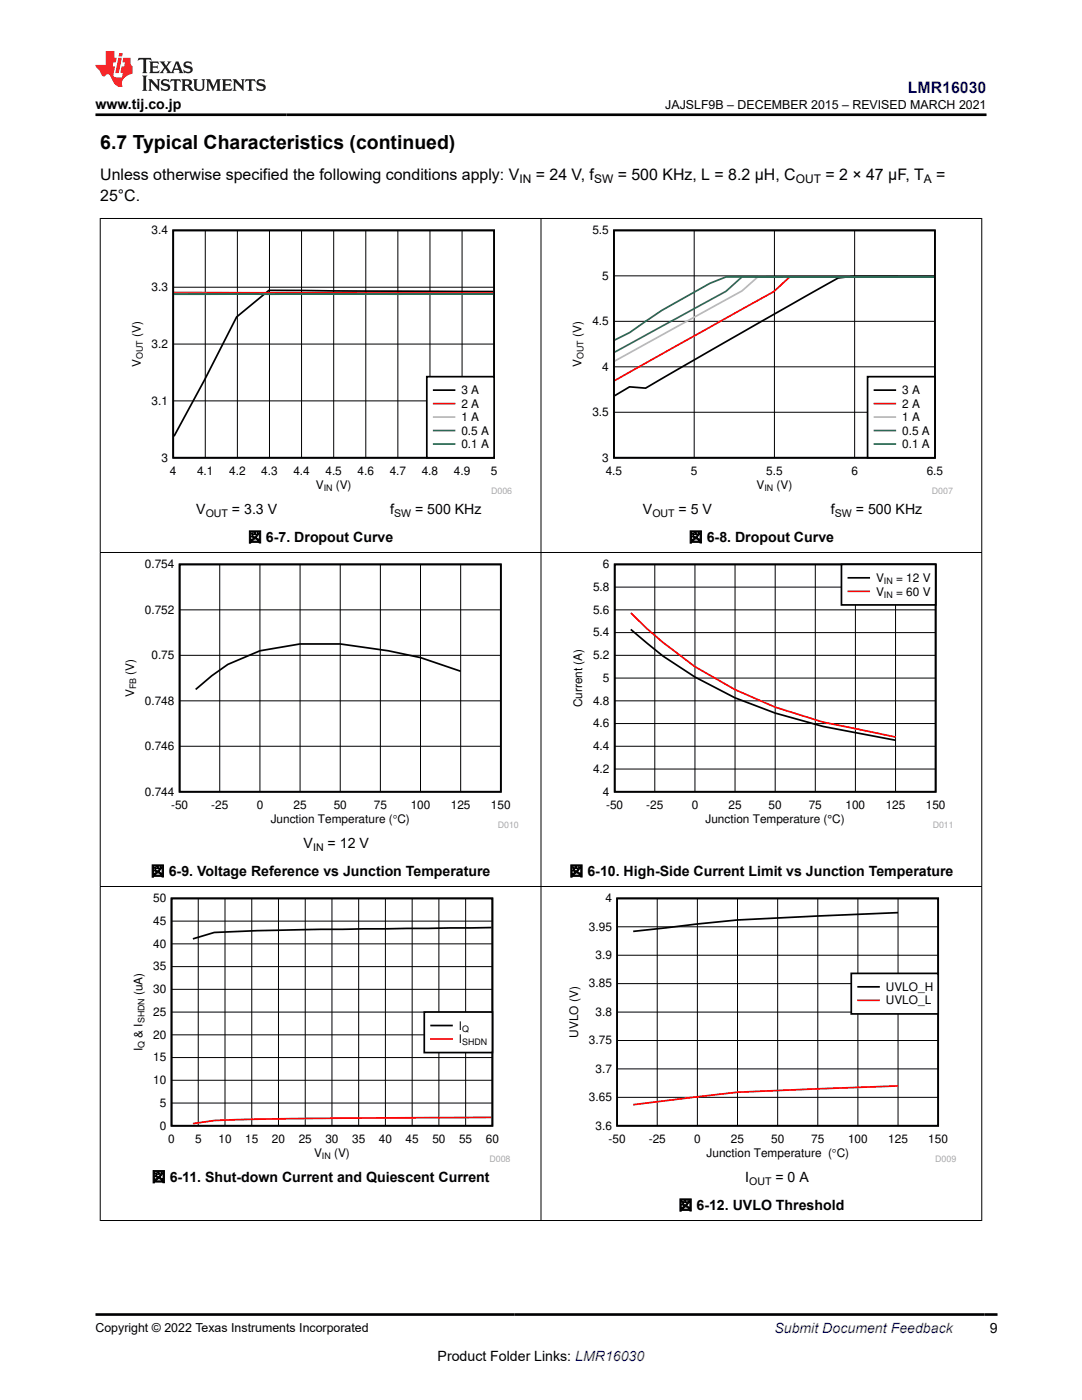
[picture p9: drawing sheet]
<svg xmlns="http://www.w3.org/2000/svg" width="216mm" height="279mm" viewBox="0 0 216 279" stroke-linecap="round" stroke-linejoin="round" font-family="sans-serif">
<path d="M34.6 46h64v45.4h-64zM98.4 58.2l-44.7-.3-6.5 5.4-6.4 12.5-6.1 11.3" fill="none" stroke="#000" stroke-width=".34"/>
<path d="M34.6 57.3h64M41 46v45.4M47.4 46v45.4M53.8 46v45.4M60.2 46v45.4M66.6 46v45.4M73 46v45.4M79.4 46v45.4M85.8 46v45.4M92.2 46v45.4M34.6 68.7h64M34.6 80h64" fill="none" stroke="#000" stroke-width=".2"/>
<path d="M34.7 58.4l63.7 .1" fill="none" stroke="#f00" stroke-width=".34"/>
<path d="M34.7 58.6l63.7 .1" fill="none" stroke="#b8b8b8" stroke-width=".34"/>
<path d="M98.4 58.7h-63.7" fill="none" stroke="#295c75" stroke-width=".34"/>
<path d="M98.4 58.7h-63.7" fill="none" stroke="#286b48" stroke-width=".34"/>
<path d="M85.2 75.2h13.4v16.2h-13.4z" fill-rule="evenodd" fill="#fff"/>
<path d="M85.2 75.2h13.4v16.2h-13.4zM86.5 77.9h4.2" fill="none" stroke="#000" stroke-width=".34"/>
<path d="M86.5 80.5h4.2" fill="none" stroke="#f00" stroke-width=".34"/>
<path d="M86.5 83.2h4.2" fill="none" stroke="#b8b8b8" stroke-width=".34"/>
<path d="M86.5 85.9h4.2" fill="none" stroke="#295c75" stroke-width=".34"/>
<path d="M86.5 88.6h4.2" fill="none" stroke="#286b48" stroke-width=".34"/>
<path d="M113.8 45h76.3v53.6h-76.3z" fill-rule="evenodd" fill="#fff"/>
<path d="M122.5 46h64v45.4h-64zM186.4 55.2l-16-.1-3.2 .4-38.4 22-3.2-.3-2.9 1.8" fill="none" stroke="#000" stroke-width=".34"/>
<path d="M122.5 55.1h64.1M138.5 46v45.4M154.5 46v45.4M170.5 46v45.4M122.5 73.2h64.1M122.5 64.1h64.1M122.5 82.3h64.1" fill="none" stroke="#000" stroke-width=".2"/>
<path d="M186.4 55.2h-28.7l-3.3 3-31.7 17.7" fill="none" stroke="#f00" stroke-width=".34"/>
<path d="M186.4 55.3l-35.2-.1-3.2 2.9-25.3 14" fill="none" stroke="#b8b8b8" stroke-width=".34"/>
<path d="M186.4 55.3h-38.3l-3.2 2.8-22.2 12.2" fill="none" stroke="#295c75" stroke-width=".34"/>
<path d="M186.4 55.2l-41.5 .1-3.2 1.2-3.3 1.9a82.8 82.8 0 0 0-12.8 8l-2.9 1.5" fill="none" stroke="#286b48" stroke-width=".34"/>
<path d="M173.1 75.2h13.4v16.2h-13.4z" fill-rule="evenodd" fill="#fff"/>
<path d="M173.1 75.2h13.4v16.2h-13.4zM174.5 77.9h4.1" fill="none" stroke="#000" stroke-width=".34"/>
<path d="M174.5 80.5h4.1" fill="none" stroke="#f00" stroke-width=".34"/>
<path d="M174.5 83.2h4.1" fill="none" stroke="#b8b8b8" stroke-width=".34"/>
<path d="M174.5 85.9h4.1" fill="none" stroke="#295c75" stroke-width=".34"/>
<path d="M174.5 88.6h4.1" fill="none" stroke="#286b48" stroke-width=".34"/>
<path d="M24.5 111.7h79v53.5h-79z" fill-rule="evenodd" fill="#fff"/>
<path d="M35.8 112.6h64.1v45.4h-64.1zM91.9 134l-8-2.8-6.4-1.3-9.6-1.4h-8l-8 1.4-6.4 2.7-3.3 2.3-3.2 2.7" fill="none" stroke="#000" stroke-width=".34"/>
<path d="M43.8 112.6v45.4M51.9 112.6v45.4M59.9 112.6v45.4M67.9 112.6v45.4M75.9 112.6v45.4M83.9 112.6v45.4M91.9 112.6v45.4M35.8 139.9h64.1M35.8 130.8h64.1M35.8 121.7h64.1M35.8 148.9h64.1" fill="none" stroke="#000" stroke-width=".2"/>
<path d="M113.9 111.7h76.1v53.5h-76.1z" fill-rule="evenodd" fill="#fff"/>
<path d="M122.7 112.6h64v45.4h-64zM125.9 125.6a75.7 75.7 0 0 0 28.8 16.7l9.6 2.7 14.4 2.7" fill="none" stroke="#000" stroke-width=".34"/>
<g fill="none" stroke="#000" stroke-width=".2">
<path d="M122.7 117.2h64M130.7 112.6v45.4M138.7 112.6v45.4M146.7 112.6v45.4M154.7 112.6v45.4M162.7 112.6v45.4M170.7 112.6v45.4M178.7 112.6v45.4M122.7 139.9h64M122.7 135.3h64M122.7 130.8h64M122.7 126.3h64"/>
<path d="M122.7 121.7h64M122.7 153.5h64M122.7 148.9h64M122.7 144.4h64"/>
</g>
<path d="M125.9 122.3a78.5 78.5 0 0 0 28.8 18.8l9.6 3 14.4 3" fill="none" stroke="#f00" stroke-width=".34"/>
<path d="M167.9 112.6h18.8v8.1h-18.8z" fill-rule="evenodd" fill="#fff"/>
<path d="M167.9 112.6h18.8v8.1h-18.8zM169.3 115.3h4.1" fill="none" stroke="#000" stroke-width=".34"/>
<path d="M169.3 118h4.1" fill="none" stroke="#f00" stroke-width=".34"/>
<path d="M26.2 178.3h75.6v53.6h-75.6z" fill-rule="evenodd" fill="#fff"/>
<path d="M34.2 179.3h64.1v45.4h-64.1zM98.1 185.1l-21.2 .3a797.9 797.9 0 0 0-34.1 .7l-4.3 1.3" fill="none" stroke="#000" stroke-width=".34"/>
<g fill="none" stroke="#000" stroke-width=".2">
<path d="M39.6 179.3v45.4M44.9 179.3v45.4M50.2 179.3v45.4M55.6 179.3v45.4M60.9 179.3v45.4M66.2 179.3v45.4M71.6 179.3v45.4M76.9 179.3v45.4M82.2 179.3v45.4M87.6 179.3v45.4M92.9 179.3v45.4M34.2 197.4h64.1"/>
<path d="M34.2 192.9h64.1M34.2 188.4h64.1M34.2 183.8h64.1M34.2 215.6h64.1M34.2 211.1h64.1M34.2 206.5h64.1M34.2 202h64.1M34.2 220.1h64.1"/>
</g>
<path d="M98.1 223l-46.8 .4-8.5 .2-4.3 .6" fill="none" stroke="#f00" stroke-width=".34"/>
<path d="M84.7 202h13.6v8.1h-13.6z" fill-rule="evenodd" fill="#fff"/>
<path d="M84.7 202h13.6v8.1h-13.6zM86 204.7h4.2" fill="none" stroke="#000" stroke-width=".34"/>
<path d="M86 207.4h4.2" fill="none" stroke="#f00" stroke-width=".34"/>
<path d="M113.1 178.3h77.7v53.6h-77.7z" fill-rule="evenodd" fill="#fff"/>
<path d="M123.1 179.3h64.1v45.4h-64.1zM179.2 182.1l-32 1.5-20.9 2.3" fill="none" stroke="#000" stroke-width=".34"/>
<g fill="none" stroke="#000" stroke-width=".2">
<path d="M131.1 179.3v45.4M139.2 179.3v45.4M147.2 179.3v45.4M155.2 179.3v45.4M163.2 179.3v45.4M171.2 179.3v45.4M179.2 179.3v45.4M123.1 196.3h64.1M123.1 190.6h64.1M123.1 185h64.1M123.1 219h64.1M123.1 213.3h64.1"/>
<path d="M123.1 207.7h64.1M123.1 202h64.1"/>
</g>
<path d="M179.2 216.7l-32 1.3-20.9 2.5" fill="none" stroke="#f00" stroke-width=".34"/>
<path d="M169.9 194.3h17.3v8.1h-17.3z" fill-rule="evenodd" fill="#fff"/>
<path d="M169.9 194.3h17.3v8.1h-17.3zM171.2 196.9h4.2" fill="none" stroke="#000" stroke-width=".34"/>
<path d="M171.2 199.6h4.2" fill="none" stroke="#f00" stroke-width=".34"/>
<path d="M19.9 43.6h176.1M20 43.5v200.1M107.9 43.5v200.1M195.9 43.5v200.1M19.9 110.3h176.1M19.9 176.9h176.1M19.9 243.6h176.1" fill="none" stroke="#000" stroke-width=".2"/>
<path d="M27.7 11.6l-.2 .5 .5-.2h.6v.1v2.2l-.2 .4h1l-.2-.4v-2.2v-.1h.5l.5 .2-.1-.5zM29.8 12.3l.2 .4v1.5l-.2 .4h1.9l.1-.6a1.08 1.08 0 0 1-1.3 .2v-.7h.6l.4 .2v-.7l-.4 .2h-.6v-.5l.2-.2a1 1 0 0 1 1 .3l-.1-.5zM31.8 12.3l1 1.1-1 1.2h.9l-.2-.2 .4-.8 .5 .8-.2 .2h1.6l-.2-.2 .1-.5h1l.1 .5-.1 .2h.9l-.2-.3-.8-2h-.5l-1 2.2-.8-1.1 .9-1.1h-.8l.2 .2-.5 .6-.3-.6 .1-.2zM35.2 12.7l.4 1h-.8zM36.8 12.4a.65 .65 0 0 0-.2 .7 .65 .65 0 0 0 .6 .5l.7 .1 .1 .3a.79 .79 0 0 1-.7 .4 .79 .79 0 0 1-.7-.5l.1 .7 .2-.1a.93 .93 0 0 0 1.1 .1 .93 .93 0 0 0 .4-1 1.46 1.46 0 0 0-1.2-.6l-.1-.3a1.09 1.09 0 0 1 1.2 .2l-.2-.6-.1 .1-.6-.2zM28.4 15.1l.2 .4v2.2l-.2 .4h1l-.2-.4v-2.2l.2-.4zM29.6 15.8l.2 .4v1.5l-.2 .4h.8l-.3-.4v-1.3l1.7 1.8v-2l.2-.4h-.8l.2 .2 .1 1.1-1.2-1.3zM32.3 15.9a.65 .65 0 0 0-.2 .8 .65 .65 0 0 0 .7 .4l.6 .2 .1 .2a.79 .79 0 0 1-.7 .4 .79 .79 0 0 1-.7-.5l.1 .7 .2-.1a.93 .93 0 0 0 1.1 .1 .93 .93 0 0 0 .4-.9 1.46 1.46 0 0 0-1.2-.6l-.1-.4a1.09 1.09 0 0 1 1.2 .2l-.2-.6-.1 .1-.6-.1zM34.1 15.8l-.1 .6a.63 .63 0 0 1 .7-.3l.1 1.6-.3 .4h1l-.2-.4v-1.6a.66 .66 0 0 1 .8 .3l-.1-.6zM36.2 15.8l.2 .4v1.5l-.2 .4h.9l-.2-.2v-.7h.5l.1 .2a.79 .79 0 0 0 1.2 .6l-1-.9a.61 .61 0 0 0 .6-.6 .61 .61 0 0 0-.5-.7zM36.9 16.1h.2a.47 .47 0 0 1 .5 .1 .47 .47 0 0 1 .1 .5l-.2 .1-.6 .1zM38.5 15.8l.2 .2a2.27 2.27 0 0 0 .4 2 1.04 1.04 0 0 0 1.7-.7v-1.3l.2-.2h-.8l.2 .4v1.1a.6 .6 0 0 1-.6 .6 .6 .6 0 0 1-.6-.6v-1.1l.3-.4zM41.1 15.8l.2 .4v1.5l-.2 .4h.7l-.2-.4v-1.4l.9 1.9 .8-1.9v1.4l-.2 .4h1l-.3-.4v-1.5l.3-.4h-.8l-.7 1.5-.7-1.5zM44.3 15.8l.2 .4v1.5l-.2 .4h1.9l.1-.6a1.09 1.09 0 0 1-1.3 .2v-.7h.6l.4 .2v-.6l-.4 .2h-.6v-.6l.2-.1a1.01 1.01 0 0 1 1 .3l-.1-.6zM46.4 15.8l.3 .4v1.5l-.3 .4h.8l-.2-.4v-1.3l1.6 1.8v-2l.2-.4h-.7l.2 .2v1.1l-1.2-1.3zM49 15.8l-.1 .6a.63 .63 0 0 1 .8-.3v1.6l-.3 .4h1l-.2-.4v-1.6a.66 .66 0 0 1 .8 .3l-.1-.6zM51.4 15.9a.65 .65 0 0 0-.2 .8 .65 .65 0 0 0 .6 .4l.6 .2 .2 .2a.79 .79 0 0 1-.8 .4 .79 .79 0 0 1-.6-.5l.1 .7 .2-.1a.93 .93 0 0 0 1 .1 .93 .93 0 0 0 .5-.9 1.46 1.46 0 0 0-1.3-.6l-.1-.4a1.09 1.09 0 0 1 1.3 .2l-.2-.6-.2 .1-.5-.1z" fill="#231f20"/>
<path d="M21.1 10.2v2.8h-2.1l.1 .3 .9 1a.95 .95 0 0 0 .9 .9 .59 .59 0 0 1 .6-.4 .59 .59 0 0 1 .5 .4l.4 .7a1.59 1.59 0 0 0 2.1 1.4 1.61 1.61 0 0 1 1-2.3l1-.3-.1-1.5a1.59 1.59 0 0 1-.4-1.7h-1.4l-.2 .9h.5l-.1 .9h-.5l-.2 1v.2l.4 .1-.2 .9h-.6a.73 .73 0 0 1-1.1-.7l.3-1.5h-.5l.2-.9h.5l.2-.9h-.5v-1.3zM23.6 11.5l-.6 3.1h.7l.6-3.1zM23.8 10.6l-.1 .6h.7l.1-.6z" fill="#ed1c24"/>
<path d="M19 22.9h177.8M19 262.3h180" fill="none" stroke="#000" stroke-width=".53"/>
<text font-size="3.9" x="20" y="29.8">6.7 Typical Characteristics (continued)</text>
<text font-size="3.2" fill="#00f" x="181.1" y="18.6">LMR16030</text>
<g font-size="3.2">
<text x="20" y="36">Unless otherwise specified the following conditions apply: V</text>
<text x="106.9" y="36">= 24 V, f</text>
<text x="123.3" y="36">= 500 KHz, L = 8.2 µH, C</text>
<text x="164.7" y="36">= 2 × 47 µF, T</text>
<text x="186.8" y="36">=</text>
<text x="20" y="40.2">25°C.</text>
</g>
<g font-size="2.8">
<text x="19" y="21.7">www.tij.co.jp</text>
<text x="39.2" y="102.6">V</text>
<text x="46.3" y="102.6">= 3.3 V</text>
<text x="77.8" y="102.6">f</text>
<text x="82.8" y="102.6">= 500 KHz</text>
<text x="128.3" y="102.6">V</text>
<text x="135.4" y="102.6">= 5 V</text>
<text x="165.8" y="102.6">f</text>
<text x="170.8" y="102.6">= 500 KHz</text>
<text x="49.5" y="108.2">図 6-7. Dropout Curve</text>
<text x="137.4" y="108.2">図 6-8. Dropout Curve</text>
<text x="60.6" y="169.3">V</text>
<text x="65.4" y="169.3">= 12 V</text>
<text x="30.1" y="174.8">図 6-9. Voltage Reference vs Junction Temperature</text>
<text x="113.6" y="174.8">図 6-10. High-Side Current Limit vs Junction Temperature</text>
<text x="30.3" y="235.9">図 6-11. Shut-down Current and Quiescent Current</text>
<text x="148.7" y="235.9">I</text>
<text x="154.7" y="235.9">= 0 A</text>
<text x="135.4" y="241.5">図 6-12. UVLO Threshold</text>
<text x="197.5" y="266.1">9</text>
<text x="87.3" y="271.7">Product Folder Links: LMR16030</text>
</g>
<text font-size="2.8" fill="#00f" x="154.5" y="266.1">Submit Document Feedback</text>
<g font-size="2.5">
<text x="132.8" y="21.8">JAJSLF9B – DECEMBER 2015 – REVISED MARCH 2021</text>
<text x="19" y="265.8">Copyright © 2022 Texas Instruments Incorporated</text>
</g>
<g font-size="2.4">
<text x="103.7" y="36.6">IN</text>
<text x="118.5" y="36.6">SW</text>
<text x="158.8" y="36.6">OUT</text>
<text x="184.4" y="36.6">A</text>
<text x="30.3" y="46.8">3.4</text>
<text x="118.2" y="46.8">5.5</text>
<text x="30.3" y="58.1">3.3</text>
<text x="120.2" y="55.8">5</text>
<text x="118.2" y="64.9">4.5</text>
<text x="28.1" y="67.3" transform="rotate(-90 28.1 67.3)">(V)</text>
<text x="30.3" y="69.4">3.2</text>
<text x="116" y="67.3" transform="rotate(-90 116 67.3)">(V)</text>
<text x="28.1" y="73.2" transform="rotate(-90 28.1 73.2)">V</text>
<text x="116" y="73.2" transform="rotate(-90 116 73.2)">V</text>
<text x="120.2" y="74">4</text>
<text x="30.3" y="80.8">3.1</text>
<text x="92.1" y="78.7">3 A</text>
<text x="92.1" y="81.4">2 A</text>
<text x="118.2" y="83">3.5</text>
<text x="180" y="78.7">3 A</text>
<text x="180" y="81.4">2 A</text>
<text x="92.1" y="84.1">1 A</text>
<text x="92.1" y="86.8">0.5 A</text>
<text x="92.1" y="89.4">0.1 A</text>
<text x="180" y="84.1">1 A</text>
<text x="180" y="86.8">0.5 A</text>
<text x="180" y="89.4">0.1 A</text>
<text x="32.2" y="92.1">3</text>
<text x="33.9" y="94.8">4</text>
<text x="39.3" y="94.8">4.1</text>
<text x="45.7" y="94.8">4.2</text>
<text x="52.1" y="94.8">4.3</text>
<text x="58.5" y="94.8">4.4</text>
<text x="64.9" y="94.8">4.5</text>
<text x="71.4" y="94.8">4.6</text>
<text x="77.8" y="94.8">4.7</text>
<text x="84.2" y="94.8">4.8</text>
<text x="90.6" y="94.8">4.9</text>
<text x="97.9" y="94.8">5</text>
<text x="120.2" y="92.1">3</text>
<text x="120.9" y="94.8">4.5</text>
<text x="137.9" y="94.8">5</text>
<text x="152.9" y="94.8">5.5</text>
<text x="169.9" y="94.8">6</text>
<text x="184.9" y="94.8">6.5</text>
<text x="63" y="97.5">V</text>
<text x="67" y="97.5">(V)</text>
<text x="151" y="97.5">V</text>
<text x="155" y="97.5">(V)</text>
<text x="28.9" y="113.4">0.754</text>
<text x="120.3" y="113.4">6</text>
<text x="118.3" y="117.9">5.8</text>
<text x="174.8" y="116.2">V</text>
<text x="174.8" y="118.8">V</text>
<text x="178.8" y="116.2">= 12 V</text>
<text x="178.8" y="118.8">= 60 V</text>
<text x="28.9" y="122.5">0.752</text>
<text x="118.3" y="122.5">5.6</text>
<text x="30.2" y="131.6">0.75</text>
<text x="118.3" y="131.6">5.2</text>
<text x="118.3" y="127">5.4</text>
<text x="26.7" y="134.6" transform="rotate(-90 26.7 134.6)">(V)</text>
<text x="120.3" y="136.1">5</text>
<text x="26.7" y="139.1" transform="rotate(-90 26.7 139.1)">V</text>
<text x="28.9" y="140.6">0.748</text>
<text x="116.2" y="141.1" transform="rotate(-90 116.2 141.1)">Current (A)</text>
<text x="118.3" y="140.6">4.8</text>
<text x="28.9" y="149.7">0.746</text>
<text x="118.3" y="149.7">4.4</text>
<text x="118.3" y="145.2">4.6</text>
<text x="118.3" y="154.3">4.2</text>
<text x="28.9" y="158.8">0.744</text>
<text x="34.1" y="161.5">-50</text>
<text x="42.2" y="161.5">-25</text>
<text x="51.2" y="161.5">0</text>
<text x="58.6" y="161.5">25</text>
<text x="66.6" y="161.5">50</text>
<text x="74.6" y="161.5">75</text>
<text x="81.9" y="161.5">100</text>
<text x="90" y="161.5">125</text>
<text x="98" y="161.5">150</text>
<text x="120.3" y="158.8">4</text>
<text x="120.9" y="161.5">-50</text>
<text x="129" y="161.5">-25</text>
<text x="138" y="161.5">0</text>
<text x="145.4" y="161.5">25</text>
<text x="153.4" y="161.5">50</text>
<text x="161.4" y="161.5">75</text>
<text x="168.7" y="161.5">100</text>
<text x="176.7" y="161.5">125</text>
<text x="184.7" y="161.5">150</text>
<text x="54" y="164.2">Junction Temperature (qC)</text>
<text x="140.8" y="164.2">Junction Temperature (°C)</text>
<text x="30.6" y="184.6">45</text>
<text x="30.6" y="180.1">50</text>
<text x="117.5" y="185.7">3.95</text>
<text x="120.8" y="180.1">4</text>
<text x="30.6" y="189.1">40</text>
<text x="118.8" y="191.4">3.9</text>
<text x="30.6" y="193.7">35</text>
<text x="117.5" y="197.1">3.85</text>
<text x="176.8" y="197.8">UVLO_H</text>
<text x="28.4" y="198.6" transform="rotate(-90 28.4 198.6)">(uA)</text>
<text x="30.6" y="202.8">25</text>
<text x="30.6" y="198.2">30</text>
<text x="118.8" y="202.8">3.8</text>
<text x="176.8" y="200.5">UVLO_L</text>
<text x="28.4" y="209.8" transform="rotate(-90 28.4 209.8)">I</text>
<text x="28.4" y="207.1" transform="rotate(-90 28.4 207.1)">&amp; I</text>
<text x="30.6" y="207.3">20</text>
<text x="91.6" y="205.5">I</text>
<text x="91.6" y="208.2">I</text>
<text x="115.4" y="207.1" transform="rotate(-90 115.4 207.1)">UVLO (V)</text>
<text x="117.5" y="208.4">3.75</text>
<text x="30.6" y="211.8">15</text>
<text x="118.8" y="214.1">3.7</text>
<text x="30.6" y="216.4">10</text>
<text x="31.9" y="220.9">5</text>
<text x="117.5" y="219.8">3.65</text>
<text x="31.9" y="225.4">0</text>
<text x="118.8" y="225.4">3.6</text>
<text x="33.6" y="228.1">0</text>
<text x="38.9" y="228.1">5</text>
<text x="43.6" y="228.1">10</text>
<text x="48.9" y="228.1">15</text>
<text x="54.3" y="228.1">20</text>
<text x="59.6" y="228.1">25</text>
<text x="62.7" y="230.8">V</text>
<text x="64.9" y="228.1">30</text>
<text x="66.7" y="230.8">(V)</text>
<text x="70.3" y="228.1">35</text>
<text x="75.6" y="228.1">40</text>
<text x="80.9" y="228.1">45</text>
<text x="86.3" y="228.1">50</text>
<text x="91.6" y="228.1">55</text>
<text x="96.9" y="228.1">60</text>
<text x="121.4" y="228.1">-50</text>
<text x="129.4" y="228.1">-25</text>
<text x="138.5" y="228.1">0</text>
<text x="141" y="230.8">Junction Temperature (qC)</text>
<text x="145.9" y="228.1">25</text>
<text x="153.9" y="228.1">50</text>
<text x="161.9" y="228.1">75</text>
<text x="169.2" y="228.1">100</text>
<text x="177.2" y="228.1">125</text>
<text x="185.2" y="228.1">150</text>
</g>
<g font-size="2.1">
<text x="41" y="103.2">OUT</text>
<text x="78.6" y="103.2">SW</text>
<text x="130.2" y="103.2">OUT</text>
<text x="166.6" y="103.2">SW</text>
<text x="62.5" y="169.8">IN</text>
<text x="149.5" y="236.5">OUT</text>
</g>
<g font-size="1.8">
<text x="28.5" y="71.6" transform="rotate(-90 28.5 71.6)">OUT</text>
<text x="116.4" y="71.6" transform="rotate(-90 116.4 71.6)">OUT</text>
<text x="64.6" y="97.9">IN</text>
<text x="152.5" y="97.9">IN</text>
<text x="176.4" y="116.6">IN</text>
<text x="176.4" y="119.2">IN</text>
<text x="27.2" y="137.5" transform="rotate(-90 27.2 137.5)">FB</text>
<text x="28.8" y="209.1" transform="rotate(-90 28.8 209.1)">Q</text>
<text x="28.8" y="204.2" transform="rotate(-90 28.8 204.2)">SHDN</text>
<text x="92.2" y="205.9">Q</text>
<text x="92.2" y="208.6">SHDN</text>
<text x="64.2" y="231.2">IN</text>
</g>
<g font-size="1.8" fill="#a8a8a8">
<text x="98" y="98.5">D006</text>
<text x="186" y="98.5">D007</text>
<text x="99.3" y="165.2">D010</text>
<text x="186.1" y="165.2">D011</text>
<text x="97.7" y="231.8">D008</text>
<text x="186.6" y="231.8">D009</text>
</g>
</svg>
